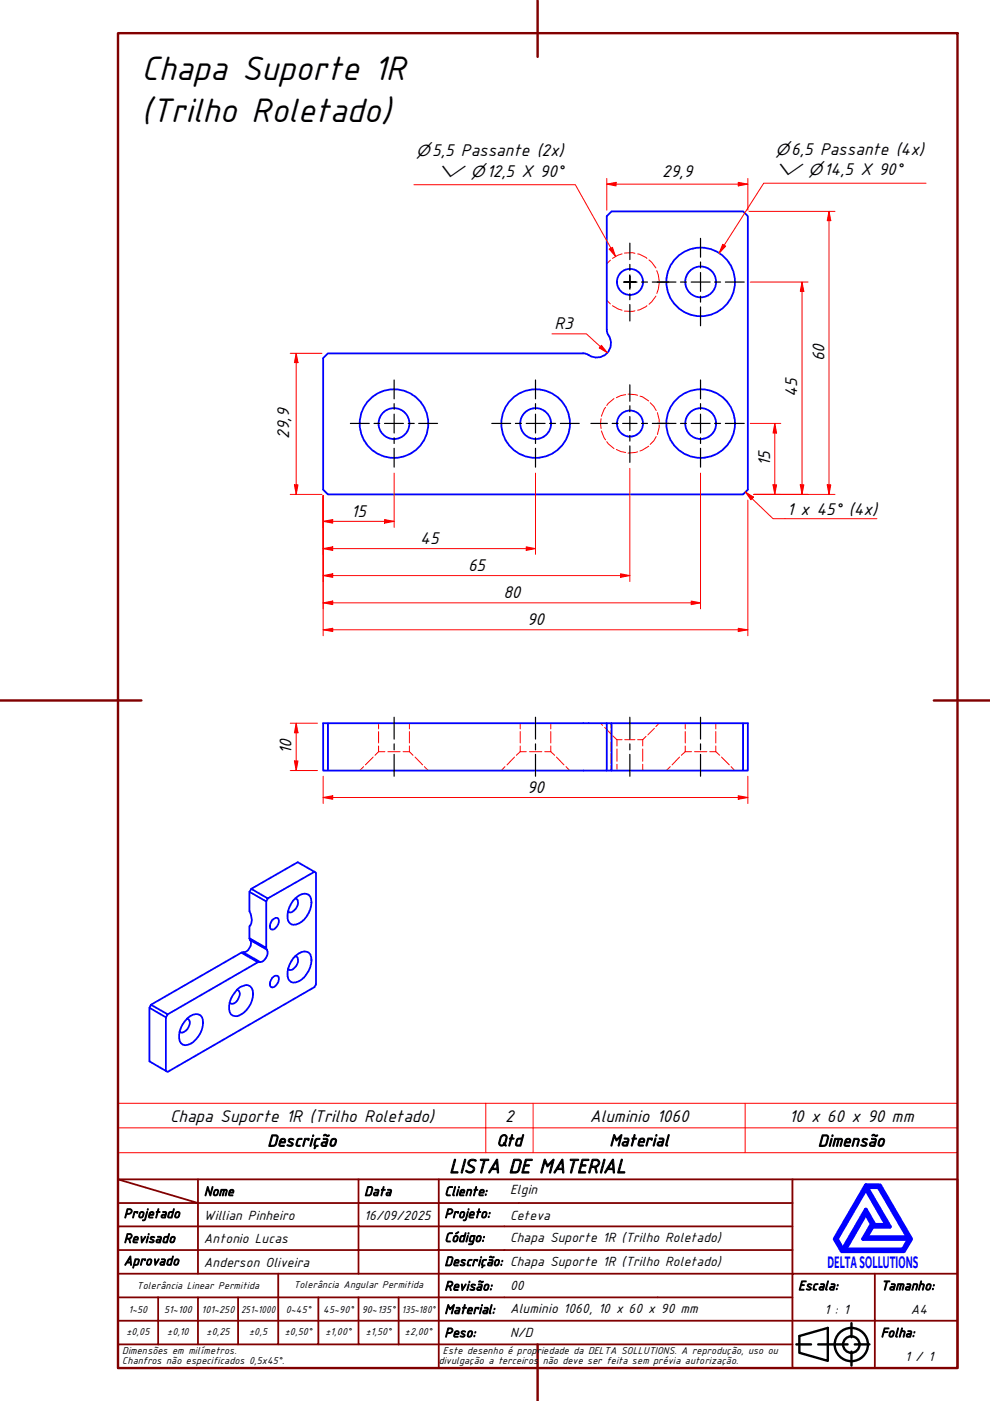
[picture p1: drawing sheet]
<svg xmlns="http://www.w3.org/2000/svg" width="210mm" height="297mm" viewBox="0 0 210 297" stroke-linecap="round" stroke-linejoin="round" font-family="sans-serif">
<!-- layer: Hidden (ABNT) -->
<g fill="none" stroke="#f00" stroke-width=".21">
<path d="M129.4 55.2l-.7 .7M131.9 53.8l-.8 .3-1.2 .7M132.4 53.6h1.7l.5 .1M135.2 53.8l.4 .1 1.6 .9M137.6 55.1l1.5 1.7M139.3 57.4l.5 2.1M128.7 63.7l.7 .7M129.9 64.8l1.2 .7 .8 .3M134.6 65.9l-.5 .1h-1.7M137.2 64.8l-1.6 .9-.4 .1M139.1 62.8l-1.5 1.7M139.8 60.1l-.5 2.1"/>
<path d="M127.4 88.8l-.1 1 .1 1.1M127.5 91.4l.9 1.9M128.4 86.3l-.9 2M128.7 93.6l1.5 1.5M130.2 84.5l-1.5 1.5M130.7 95.3l.9 .4 1.1 .2M132.7 83.7l-1.1 .2-.9 .4M133.2 83.6l2 .2M135.2 95.8l-2 .3M135.7 84l.5 .1 1.3 .9M137.5 94.6l-1.8 1M137.9 85.4l.7 .8 .5 .8"/>
<path d="M139.1 92.6l-.5 .9-.7 .7M139.4 87.5l.4 2M139.8 90.1l-.4 2M80.3 159.4h1.3M80.3 159.4l-.8 .7M80.3 153.3v1.2M80.3 155.1v2.4M80.3 158.2v1.2M82.2 159.4h2.6M85.5 159.4h1.3M86.8 159.4l.8 .7M86.8 153.3v1.2"/>
<path d="M86.8 155.1v2.4M86.8 158.2v1.2M110.3 159.4h1.3M110.3 159.4l-.8 .7M110.3 153.3v1.2M110.3 155.1v2.4M110.3 158.2v1.2M112.3 159.4h2.6M115.5 159.4h1.3M116.8 159.4l.8 .7M116.8 153.3v1.2M116.8 155.1v2.4"/>
<path d="M116.8 158.2v1.2M127.3 153.3l.5 .5M128.2 154.2l1.3 1.4M129.5 153.3v1.1M129.5 154.9v1.9M129.5 157.3v2.1M129.5 159.8v2M129.9 156l.9 .8M130.8 156.8h1.1M130.8 156.8v1.4M130.8 158.8v2.6M132.5 156.8h2.1"/>
<path d="M135.2 156.8h1.1M136.3 156.8v1.4M136.3 158.8v2.6M137 156.1l-.7 .7M138.7 154.4l-1.3 1.4M139.8 153.3l-.7 .7M145.3 159.4h1.3M145.3 159.4l-.8 .7M145.3 153.3v1.2M145.3 155.1v2.4M145.3 158.2v1.2M147.3 159.4h2.6"/>
<path d="M150.5 159.4h1.3M151.8 159.4l.8 .7M151.8 153.3v1.2M151.8 155.1v2.4M151.8 158.2v1.2M77.1 162.5l-.8 .9M79.1 160.5l-1.6 1.7M88 160.5l1.6 1.7M90 162.5l.8 .9M107.1 162.5l-.8 .9M109.1 160.5l-1.6 1.7M118 160.5l1.6 1.7"/>
<path d="M120 162.5l.8 .9M129.5 162.4v1M130.8 162v1.4M136.3 162v1.4M142.1 162.5l-.8 .9M144.1 160.5l-1.6 1.7M153 160.5l1.6 1.7M155 162.5l.8 .9"/>
</g>
<!-- layer: Visible (ABNT) -->
<g fill="none" stroke="#00f" stroke-width=".38">
<path d="M123.7 74.9l1.1 .4M128.7 69.9v.6a3.3 3.3 0 0 1-.5 4.8 3 3 0 0 1-3.4 0M128.7 70v-24.2l1-1h27.8l1.1 1v58l-1.1 1h-88l-1-1v-27.9l1-1h54.2M69.5 153.3v10.1h-1v-10.1h90.1v10.1h-1.1M128.7 153.3v10.1M129.7 153.3v10.1h-1M157.5 153.3v10.1h-27.8M69.5 163.4h59.2M52.9 198.9a1.93 1.93 0 0 1-1.3 3M52.9 189.1l3.6 2v9.9l-3.6-2.1M53 199.3l3.6 2M53.3 188.5l3.5 2-.3 .6"/>
<path d="M56.8 190.5l9.9-5.7-3.6-2-9.8 5.7-.4 .6v4.1a2.68 2.68 0 0 1 0 3.2v2.5M57.7 195.1a.93 .93 0 0 1 1.3-.4 1.8 1.8 0 0 1-1.3 2.4l-.2-.1a1.46 1.46 0 0 1 .2-1.9zM62.2 190.9a3.3 3.3 0 0 1 2.8-1.4 1.55 1.55 0 0 1 1 1.8 5.1 5.1 0 0 1-3.3 4.7 1.35 1.35 0 0 1-1.7-1.4 5.4 5.4 0 0 1 1.2-3.7zM62.6 190.5a1.33 1.33 0 0 1 .1 2.1 1.13 1.13 0 0 1-1.6 .6M66.7 184.8l.3 .2v23.7l-.3 .6-31.1 18-3.9-2.3v-11.3l.3-.7 19.2-11M32 213l3.6 2.1-.4 .6-3.5-2M35.2 215.7v11.4M39.6 216l.3 .1a1.89 1.89 0 0 1-.9 2.7l-.7 .1-.2-.2M39.8 215.9a2.33 2.33 0 0 1 2.7-.6 3.4 3.4 0 0 1 0 3.8 4 4 0 0 1-3.3 2.5 1.61 1.61 0 0 1-1.2-2.2 5.7 5.7 0 0 1 1.8-3.5zM50.2 209.9a1.03 1.03 0 0 1 .4 1.7 1.28 1.28 0 0 1-1.9 1M50.4 209.7a3.1 3.1 0 0 1 2.2-.8 1.94 1.94 0 0 1 1 2.5 5.3 5.3 0 0 1-3.2 4 1.44 1.44 0 0 1-1.8-1.4 5.5 5.5 0 0 1 1.8-4.3zM51.2 202l3.5 2"/>
<path d="M51.6 201.9l-.4 .1M51.6 201.9l3.5 2M54.7 204l-19.1 11.1M55.1 203.9l-.4 .1M56.5 201l.1 .3M56.6 201.3a1.95 1.95 0 0 1-1.5 2.6M57.7 207.3a.93 .93 0 0 1 1.3-.3 1.8 1.8 0 0 1-1.3 2.3h-.2a1.46 1.46 0 0 1 .2-2zM62.2 203.2a3.3 3.3 0 0 1 2.8-1.4 1.55 1.55 0 0 1 1 1.8 5.3 5.3 0 0 1-3.3 4.7 1.35 1.35 0 0 1-1.7-1.4 5.4 5.4 0 0 1 1.2-3.7zM62.6 202.7a1.03 1.03 0 0 1 .4 1.8 1.93 1.93 0 0 1-1.7 1.2l-.2-.3"/>
<circle cx="133.6" cy="59.8" r="2.76"/>
<circle cx="148.6" cy="59.8" r="7.3"/>
<circle cx="148.6" cy="59.8" r="3.3"/>
<circle cx="83.5" cy="89.8" r="7.3"/>
<circle cx="83.5" cy="89.8" r="3.3"/>
<circle cx="113.6" cy="89.8" r="7.3"/>
<circle cx="113.6" cy="89.8" r="3.3"/>
<circle cx="133.6" cy="89.8" r="2.76"/>
<circle cx="148.6" cy="89.8" r="7.3"/>
<circle cx="148.6" cy="89.8" r="3.3"/>
</g>
<path d="M25 239.1h178v-5.2h-178v10.5M103 233.9v10.5M113 233.9v10.5M158 233.9v10.5M203 239.1v5.3h-178M25 244.4v5.6h178v-5.6" fill="none" stroke="#f00" stroke-width=".21"/>
<!-- layer: Borda A3/A4 (ABNT) -->
<path d="M25 7h178v283.1h-178zM114 0v12.1M0 148.5h30M198 148.5h12M114 285v12" fill="none" stroke="#800000" stroke-width=".51"/>
<path d="M183.6 257.3l1.2 2.2-1.8 3.2h9.7l-1.2 2.2h-12.3zM183.6 252.1l4.4 7.6h-2.6l-1.8-3.2-4.9 8.4-1.3-2.2zM183.6 251.3h3l6.6 11.4-1.6 2.6h-13.1l-1.5-2.6zM183.8 251.7h2.5l6.2 10.6h-8.8l1.3-2.2h3.7zM185 259.7h.2l-.2 .2z" fill="none" stroke="#00f" stroke-width=".83"/>
<!-- layer: 0 -->
<path d="M178.5 265.3h13.1" fill="none" stroke="#000" stroke-width=".21"/>
<g fill="none" stroke="#800000" stroke-width=".38">
<path d="M25 250l17 5.1h-17M25 250h178v40.1h-178zM42 255.1h34v4.9h17M42 255.1v15M42 250v5.1M76 250v5.1h17v4.9M93 250v5.1h75M168 250v20.1h-143M25 260h51v10.1M25 275.1h17M33.5 275.1v9.9M50.5 275.1h-8.5v9.9"/>
<path d="M59 270.1v14.9h-8.5M67.5 275.1v9.9h-8.5M76 275.1v9.9h8.5M84.5 275.1v9.9M93 275.1h-42.5v9.9M93 260v5h-68M93 275.1v9.9h75M93 260h75M93 275.1h75M168 265h-75v10.1M185.5 270.1v9.9h17.5M203 270.1h-35v9.9h17.5v10.1"/>
<path d="M25 285h25.5M25 280h143v10.1M67.5 285h8.5M84.5 285h8.5v5.1"/>
</g>
<g fill="none" stroke="#000" stroke-width=".51">
<path d="M168.8 285h3.2M169.5 283.3l6-1.8v7l-6-1.7zM173.5 285h6.2M180.5 280.5v3M180.5 286.6v2.9M181.2 285h3.1"/>
<circle cx="180.5" cy="285.1" r="3.5"/>
<circle cx="180.5" cy="285.1" r="1.75"/>
</g>
<path d="M62.8 161.3v2.1" fill="none" stroke="#f00" stroke-width=".21"/>
<path d="M62.4 161.3h.8l-.4 2.1z" fill="#f00"/>
<path d="M62.8 153.3v2.1M62.4 161.3h.8l-.4 2.1z" fill="none" stroke="#f00" stroke-width=".21"/>
<path d="M62.8 153.3l.4 2.1h-.8z" fill="#f00"/>
<path d="M61.5 153.3h5.8M62.8 153.3l.4 2.1h-.8zM62.8 155.4v5.9M61.5 163.4h5.8M68.5 169.1h2" fill="none" stroke="#f00" stroke-width=".21"/>
<path d="M68.5 169.1l2-.4v.8z" fill="#f00"/>
<path d="M68.5 169.1l2-.4v.8zM156.5 169.1h2.1" fill="none" stroke="#f00" stroke-width=".21"/>
<path d="M156.5 168.7l2.1 .4-2.1 .4z" fill="#f00"/>
<path d="M68.5 133.5h2M68.5 164.6v5.8M70.5 169.1h86M156.5 168.7l2.1 .4-2.1 .4zM158.6 164.6v5.8" fill="none" stroke="#f00" stroke-width=".21"/>
<!-- layer: Marca de centro (ISO) -->
<g fill="none" stroke="#000" stroke-width=".25">
<path d="M132.3 59.8h1.2h-1.2M133.5 58.3v1.5v-1.3M133.5 51.5v3.5M133.5 56.1v1.2M134.8 59.8h-1.3h1.6M136 59.8h1.3M138.3 59.8h5M144.3 59.8h1.2M146.6 59.8h4M148.5 50.5v4M148.5 55.5v1.3M148.5 57.8v4"/>
<path d="M151.5 59.8h1.3M153.8 59.8h4M133.5 61.1v-1.3v1.5M133.5 62.3v1.2M133.5 64.6v3.5M148.5 62.8v1.3M148.5 65.1v4M74.3 89.8h4M79.3 89.8h1.2M81.5 89.8h4M83.6 80.6v4M83.6 85.6v1.2"/>
<path d="M83.6 87.8v4M83.6 92.8v1.2M83.6 95v4M86.6 89.8h1.2M88.8 89.8h4M104.3 89.8h4M109.3 89.8h1.3M111.6 89.8h4M113.5 80.6v4M113.5 85.6v1.2M113.5 87.8v4M113.5 92.8v1.2"/>
<path d="M113.5 95v4M116.5 89.8h1.3M118.8 89.8h4M125.3 89.8h3.5M129.8 89.8h1.3M132 89.8h3.1M133.5 81.6v3.5M133.5 86v1.3M133.5 88.3v3M133.5 92.3v1.2M133.5 94.5v3.5M136 89.8h1.3"/>
<path d="M138.3 89.8h5M144.3 89.8h1.2M146.6 89.8h4M148.5 80.6v4M148.5 85.6v1.2M148.5 87.8v4M148.5 92.8v1.2M148.5 95v4M151.5 89.8h1.3M153.8 89.8h4"/>
</g>
<!-- layer: Linha de centro (ISO) -->
<path d="M83.6 152.1v4.6M83.6 157.7v1.3M83.6 159.9v4.7M113.5 152.1v4.6M113.5 157.7v1.3M113.5 159.9v4.7M133.5 152.1v4.6M133.5 157.7v1.3M133.5 159.9v4.7M148.5 152.1v4.6M148.5 157.7v1.3M148.5 159.9v4.7" fill="none" stroke="#000" stroke-width=".25"/>
<path d="M68.5 133.5l2-.3v.7z" fill="#f00"/>
<path d="M68.5 133.5l2-.3v.7zM156.5 133.5h2.1" fill="none" stroke="#f00" stroke-width=".21"/>
<path d="M156.5 133.2l2.1 .3-2.1 .4z" fill="#f00"/>
<path d="M68.5 105.1v29.7M68.5 110.5h2M158.6 106v28.8M70.5 133.5h86M156.5 133.2l2.1 .3-2.1 .4z" fill="none" stroke="#f00" stroke-width=".21"/>
<path d="M68.5 110.5l2-.3v.7z" fill="#f00"/>
<path d="M68.5 110.5l2-.3v.7zM81.5 110.5h2.1" fill="none" stroke="#f00" stroke-width=".21"/>
<path d="M81.5 110.2l2.1 .3-2.1 .4z" fill="#f00"/>
<path d="M68.5 105.1v6.7M68.5 116.3h2M70.5 110.5h11M81.5 110.2l2.1 .3-2.1 .4zM83.6 100.3v11.5" fill="none" stroke="#f00" stroke-width=".21"/>
<path d="M68.5 116.3l2-.4v.8z" fill="#f00"/>
<path d="M68.5 116.3l2-.4v.8zM111.6 116.3h1.9" fill="none" stroke="#f00" stroke-width=".21"/>
<path d="M111.6 115.9l1.9 .4-1.9 .4z" fill="#f00"/>
<path d="M68.5 105.1v12.4M70.5 116.3h41.1M111.6 115.9l1.9 .4-1.9 .4zM113.5 100.3v17.2M68.5 122h2" fill="none" stroke="#f00" stroke-width=".21"/>
<path d="M68.5 122l2-.3v.7z" fill="#f00"/>
<path d="M68.5 122l2-.3v.7zM131.6 122h1.9" fill="none" stroke="#f00" stroke-width=".21"/>
<path d="M131.6 121.7l1.9 .3-1.9 .4z" fill="#f00"/>
<path d="M133.5 99.3v24M68.5 105.1v18.2M68.5 127.8h2M70.5 122h61.1M131.6 121.7l1.9 .3-1.9 .4z" fill="none" stroke="#f00" stroke-width=".21"/>
<path d="M68.5 127.8l2-.4v.8z" fill="#f00"/>
<path d="M68.5 127.8l2-.4v.8zM146.6 127.8h1.9" fill="none" stroke="#f00" stroke-width=".21"/>
<path d="M146.6 127.4l1.9 .4-1.9 .4z" fill="#f00"/>
<path d="M68.5 105.1v24M148.5 100.3v28.8M164.3 102.8v2M70.5 127.8h76.1M146.6 127.4l1.9 .4-1.9 .4z" fill="none" stroke="#f00" stroke-width=".21"/>
<path d="M163.9 102.8h.8l-.4 2z" fill="#f00"/>
<path d="M164.3 89.8v2M163.9 102.8h.8l-.4 2z" fill="none" stroke="#f00" stroke-width=".21"/>
<path d="M164.3 89.8l.4 2h-.8z" fill="#f00"/>
<path d="M159.1 89.8h6.4M164.3 89.8l.4 2h-.8zM164.3 91.8v11M159.8 104.8h5.7M170.1 102.8v2" fill="none" stroke="#f00" stroke-width=".21"/>
<path d="M169.7 102.8h.7l-.3 2z" fill="#f00"/>
<path d="M170.1 59.8v2M169.7 102.8h.7l-.3 2z" fill="none" stroke="#f00" stroke-width=".21"/>
<path d="M170.1 59.8l.3 2h-.7z" fill="#f00"/>
<path d="M159.1 59.8h12.2M170.1 59.8l.3 2h-.7zM170.1 61.8v41M159.8 104.8h11.5M175.8 102.8v2" fill="none" stroke="#f00" stroke-width=".21"/>
<path d="M175.4 102.8h.7l-.3 2z" fill="#f00"/>
<path d="M175.8 44.8v2M175.4 102.8h.7l-.3 2z" fill="none" stroke="#f00" stroke-width=".21"/>
<path d="M175.8 44.8l.3 2h-.7z" fill="#f00"/>
<path d="M128.7 39h1.9M158.8 44.8h18.2M175.8 44.8l.3 2h-.7zM175.8 46.8v56M159.8 104.8h17.2" fill="none" stroke="#f00" stroke-width=".21"/>
<path d="M128.7 39l1.9-.3v.7z" fill="#f00"/>
<path d="M128.7 39l1.9-.3v.7zM156.5 39h2.1" fill="none" stroke="#f00" stroke-width=".21"/>
<path d="M156.5 38.7l2.1 .3-2.1 .4z" fill="#f00"/>
<path d="M128.7 37.8v6.8M130.6 39h25.9M156.5 38.7l2.1 .3-2.1 .4zM158.6 37.8v6.8M62.8 74.9v2" fill="none" stroke="#f00" stroke-width=".21"/>
<path d="M62.8 74.9l.4 2h-.8z" fill="#f00"/>
<path d="M62.8 74.9l.4 2h-.8zM62.8 102.8v2" fill="none" stroke="#f00" stroke-width=".21"/>
<path d="M62.4 102.8h.8l-.4 2z" fill="#f00"/>
<path d="M61.5 74.9h6.8M62.8 76.9v25.9M61.5 104.8h6.8M62.4 102.8h.8l-.4 2z" fill="none" stroke="#f00" stroke-width=".21"/>
<path d="M153.5 52l-1 1.7" fill="none" stroke="#f00" stroke-width=".21"/>
<path d="M153.2 51.8l.7 .4-1.4 1.5z" fill="#f00"/>
<path d="M196.3 38.8h-34.4l-8.4 13.2M129.5 52.6l1 1.7M153.2 51.8l.7 .4-1.4 1.5z" fill="none" stroke="#f00" stroke-width=".21"/>
<path d="M129.2 52.8l.7-.4 .6 1.9z" fill="#f00"/>
<path d="M87.8 39.2h34.2l7.5 13.4M129.2 52.8l.7-.4 .6 1.9zM158.1 104.3l1.3 1.4" fill="none" stroke="#f00" stroke-width=".21"/>
<path d="M158.1 104.3l1.7 1.1-.6 .6z" fill="#f00"/>
<path d="M158.1 104.3l1.7 1.1-.6 .6zM159.4 105.7l4.5 4.3h22" fill="none" stroke="#f00" stroke-width=".21"/>
<path d="M127.3 73.5l1.5 1.3" fill="none" stroke="#f00" stroke-width=".21"/>
<path d="M127.5 73.2l1.3 1.6-1.7-1z" fill="#f00"/>
<path d="M117 70.8h7.3l3 2.7M127.5 73.2l1.3 1.6-1.7-1z" fill="none" stroke="#f00" stroke-width=".21"/>
<g font-size="7.7">
<text x="30" y="17.1">Chapa Suporte 1R</text>
<text x="30" y="26">(Trilho Roletado)</text>
</g>
<text font-size="4.6" x="95.2" y="248.7">LISTA DE MATERIAL</text>
<g font-size="3.9">
<text x="140.4" y="37.6">29,9</text>
<text x="117.5" y="69.8">R3</text>
<text x="174.8" y="76.6" transform="rotate(-90 174.8 76.6)">60</text>
<text x="169" y="84.3" transform="rotate(-90 169 84.3)">45</text>
<text x="61.3" y="93" transform="rotate(-90 61.3 93)">29,9</text>
<text x="163.3" y="98.9" transform="rotate(-90 163.3 98.9)">15</text>
<text x="74.5" y="109.5">15</text>
<text x="166.9" y="109.2">1 x 45° (4x)</text>
<text x="89.1" y="115.3">45</text>
<text x="99.3" y="121.1">65</text>
<text x="106.7" y="126.8">80</text>
<text x="111.8" y="132.6">90</text>
<text x="61.8" y="159.9" transform="rotate(-90 61.8 159.9)">10</text>
<text x="111.8" y="168.1">90</text>
<text x="36.1" y="237.9">Chapa Suporte 1R (Trilho Roletado)</text>
<text x="107.1" y="237.8">2</text>
<text x="125" y="237.8">Aluminio 1060</text>
<text x="167.3" y="237.8">10 x 60 x 90 mm</text>
</g>
<g font-size="3.8">
<text x="56.7" y="243.1">Descrição</text>
<text x="105.3" y="243">Qtd</text>
<text x="129.2" y="243">Material</text>
<text x="173.4" y="243.1">Dimensão</text>
</g>
<text font-size="3.8" fill="#00f" x="175.5" y="268.8">DELTASOLLUTIONS</text>
<g font-size="3.4">
<text x="88.3" y="33.1">⌀5,5 Passante (2x)</text>
<text x="164.4" y="32.8">⌀6,5 Passante (4x)</text>
<text x="92.8" y="37.5">⌵ ⌀12,5 X 90°</text>
<text x="164.4" y="37.2">⌵ ⌀14,5 X 90°</text>
</g>
<g font-size="3">
<text x="43.2" y="253.5">Nome</text>
<text x="77.2" y="253.5">Data</text>
<text x="94.2" y="253.5">Cliente:</text>
<text x="108.1" y="253.2">Elgin</text>
<text x="26.2" y="263.5">Revisado</text>
<text x="26.2" y="258.2">Projetado</text>
<text x="43.2" y="258.6">Willian Pinheiro</text>
<text x="43.2" y="263.5">Antonio Lucas</text>
<text x="77.2" y="258.6">16/09/2025</text>
<text x="94.2" y="263.3">Código:</text>
<text x="94.2" y="258.2">Projeto:</text>
<text x="108.1" y="263.3">Chapa Suporte 1R (Trilho Roletado)</text>
<text x="108.1" y="258.6">Ceteva</text>
<text x="26.2" y="268.3">Aprovado</text>
<text x="43.2" y="268.5">Anderson Oliveira</text>
<text x="94.2" y="268.4">Descrição: Chapa Suporte 1R (Trilho Roletado)</text>
<text x="94.2" y="273.6">Revisão:</text>
<text x="108.1" y="273.5">00</text>
<text x="169.2" y="273.5">Escala:</text>
<text x="186.8" y="273.5">Tamanho:</text>
<text x="94.2" y="278.6">Material:</text>
<text x="108.1" y="278.4">Aluminio 1060, 10 x 60 x 90 mm</text>
<text x="174.8" y="278.6">1 : 1</text>
<text x="193.1" y="278.6">A4</text>
<text x="94.2" y="283.5">Peso:</text>
<text x="108.1" y="283.5">N/D</text>
<text x="186.8" y="283.5">Folha:</text>
<text x="191.9" y="288.5">1 / 1</text>
</g>
<g font-size="2.3">
<text x="29" y="273.4">Tolerância Linear Permitida</text>
<text x="62.3" y="273.2">Tolerância Angular Permitida</text>
<text x="27.2" y="278.3">1~50</text>
<text x="34.8" y="278.3">51~100</text>
<text x="42.7" y="278.3">101~250</text>
<text x="51.1" y="278.3">251~1000</text>
<text x="60.6" y="278.3">0~45°</text>
<text x="68.5" y="278.3">45~90°</text>
<text x="76.7" y="278.3">90~135°</text>
<text x="85.2" y="278.3">135~180°</text>
<text x="25.9" y="287.1">Dimensões em milímetros.</text>
<text x="26.8" y="283.1">±0,05</text>
<text x="35.4" y="283.1">±0,10</text>
<text x="43.8" y="283.1">±0,25</text>
<text x="52.8" y="283.1">±0,5</text>
<text x="60.4" y="283.1">±0,50°</text>
<text x="69" y="283.1">±1,00°</text>
<text x="77.5" y="283.1">±1,50°</text>
<text x="85.9" y="283.1">±2,00°</text>
<text x="93.9" y="287.1">Este desenho é propriedade da DELTA SOLLUTIONS. A reprodução, uso ou</text>
<text x="25.9" y="289.2">Chanfros não especificados 0,5x45°.</text>
<text x="93" y="289.2">divulgação a terceiros</text>
<text x="115.1" y="289.2">não deve ser feita sem prévia autorização.</text>
</g>
</svg>
